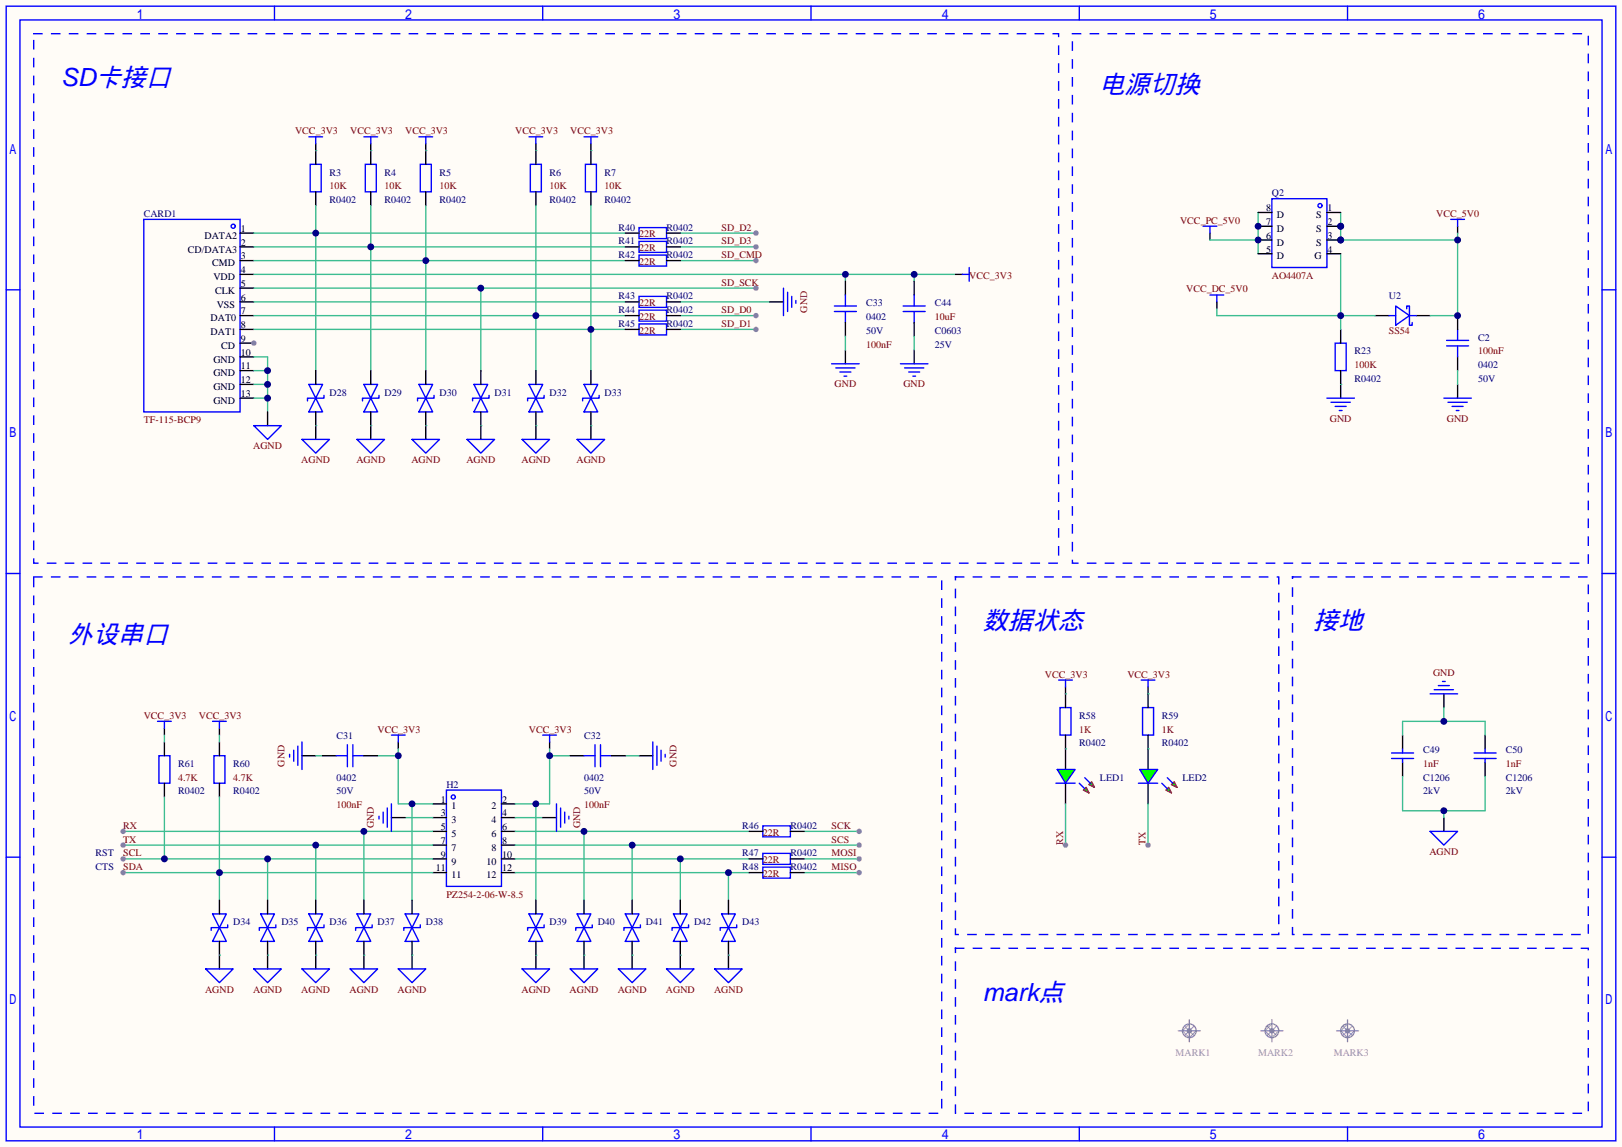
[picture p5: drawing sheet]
<svg xmlns="http://www.w3.org/2000/svg" width="299mm" height="212mm" viewBox="0 0 299 212" stroke-linecap="round" stroke-linejoin="round" font-family="sans-serif">
<path d="M0 0h299.5v211.8h-299.5z" fill="#fffcf7"/>
<g fill="none" stroke="#00f" stroke-width=".25">
<path d="M1.1 1.1h297.2v209.6h-297.2zM3.7 3.7h292.1v204.5h-292.1zM50.7 1.1v2.6M100.2 1.1v2.6M149.7 1.1v2.6M199.3 1.1v2.6M248.8 1.1v2.6M1.1 53.5h2.6M222.1 41.8h2.6M223.4 41.8v1.3M223.4 54.5h2.5M224.7 54.5v1.3"/>
<path d="M256.4 58.3h1.3M257.7 56.5l2.5 1.8-2.5 1.8zM259.7 57v-.5h.5v3.6h.5v-.5M260.2 58.3h1.3M267.8 40.5h2.6M269.1 40.5v1.3M295.8 53.5h2.5M246.5 63.4h2v5.1h-2zM267.1 63.9h4M267.1 62.9h4M269.1 60.8v2.1M269.1 63.9v2"/>
<path d="M1.1 105.9h2.6M295.8 105.9h2.5M1.1 158.3h2.6M295.8 158.3h2.5M50.7 208.2v2.5M100.2 208.2v2.5M149.7 208.2v2.5M199.3 208.2v2.5M248.8 208.2v2.5"/>
</g>
<path d="M223.4 43.1v1.2M224.7 55.8v1.2M253.9 58.3h2.5M261.5 58.3h2.5M269.1 41.8v1.3M269.1 58.3v2.5M247.5 60.8v2.6M247.5 68.5v2.5M269.1 65.9v2.6" fill="none" stroke="#000" stroke-width=".25"/>
<path d="M232.3 39.2v7.7M223.4 44.3h8.9M224.7 57v1.3h29.2M247.5 46.9v13.9" fill="none" stroke="#3dbd91" stroke-width=".25"/>
<circle cx="247.5" cy="58.3" r=".63" fill="#000080"/>
<path d="M247.5 39.2v5.1h21.6M269.1 43.1v15.2h-5.1" fill="none" stroke="#3dbd91" stroke-width=".25"/>
<g fill="#000080">
<circle cx="269.1" cy="58.3" r=".63"/>
<circle cx="269.1" cy="44.3" r=".63"/>
<circle cx="247.5" cy="44.3" r=".63"/>
<circle cx="247.5" cy="41.8" r=".63"/>
</g>
<path d="M44.3 43.1h2.6M44.3 45.6h2.6M44.3 48.1h2.6M44.3 50.7h2.6M44.3 53.2h2.6M44.3 55.8h2.6M44.3 58.3h2.6M44.3 60.8h2.6M44.3 63.4h2.6M247.5 71v2.5" fill="none" stroke="#000" stroke-width=".25"/>
<g fill="none" stroke="#00f" stroke-width=".25">
<path d="M26.5 40.5h17.8v35.6h-17.8zM245 73.5h5.1M245.7 74.3h3.6M246.5 75.1h2M247.3 75.8h.5"/>
<circle cx="43.1" cy="41.8" r=".38"/>
</g>
<path d="M247.5 71h.1" fill="none" stroke="#3dbd91" stroke-width=".25"/>
<circle cx="46.9" cy="63.4" r=".51" fill="#999"/>
<g fill="none" stroke="#000" stroke-width=".25">
<path d="M58.3 27.8v2.6M58.3 35.4v2.6M68.5 27.8v2.6M68.5 35.4v2.6M78.6 27.8v2.6M78.6 35.4v2.6M98.9 27.8v2.6M98.9 35.4v2.6M109.1 27.8v2.6M109.1 35.4v2.6M44.3 65.9h2.6M44.3 68.5h2.6"/>
<path d="M44.3 71h2.6M44.3 73.5h2.6M30.4 137v2.6M40.5 137v2.6M196.7 128.1v2.6M196.7 135.8v2.5M212 128.1v2.6M212 135.8v2.5M30.4 144.7v2.5M40.5 144.7v2.5"/>
</g>
<path d="M57.3 30.4h2v5h-2zM67.4 30.4h2.1v5h-2.1zM77.6 30.4h2v5h-2zM97.9 30.4h2v5h-2zM108.1 30.4h2v5h-2zM29.3 139.6h2.1v5.1h-2.1zM39.5 139.6h2v5.1h-2zM195.7 130.7h2v5.1h-2zM210.9 130.7h2.1v5.1h-2.1z" fill="none" stroke="#00f" stroke-width=".25"/>
<path d="M58.3 38v30.5M46.9 43.1h68.5" fill="none" stroke="#3dbd91" stroke-width=".25"/>
<circle cx="58.3" cy="43.1" r=".63" fill="#000080"/>
<path d="M125.6 43.1h14" fill="none" stroke="#3dbd91" stroke-width=".25"/>
<circle cx="139.6" cy="43.1" r=".51" fill="#999"/>
<path d="M68.5 38v30.5M46.9 45.6h68.5" fill="none" stroke="#3dbd91" stroke-width=".25"/>
<circle cx="68.5" cy="45.6" r=".63" fill="#000080"/>
<path d="M125.6 45.6h14" fill="none" stroke="#3dbd91" stroke-width=".25"/>
<circle cx="139.6" cy="45.6" r=".51" fill="#999"/>
<path d="M125.6 48.1h14" fill="none" stroke="#3dbd91" stroke-width=".25"/>
<circle cx="139.6" cy="48.1" r=".51" fill="#999"/>
<path d="M78.6 38v30.5M46.9 48.1h68.5" fill="none" stroke="#3dbd91" stroke-width=".25"/>
<circle cx="78.6" cy="48.1" r=".63" fill="#000080"/>
<path d="M46.9 50.7h129.5M156.1 50.7v1.2M168.8 50.7v1.2" fill="none" stroke="#3dbd91" stroke-width=".25"/>
<g fill="#000080">
<circle cx="168.8" cy="50.7" r=".63"/>
<circle cx="156.1" cy="50.7" r=".63"/>
</g>
<path d="M46.9 53.2h92.7M88.8 53.2v15.3" fill="none" stroke="#3dbd91" stroke-width=".25"/>
<circle cx="88.8" cy="53.2" r=".63" fill="#000080"/>
<circle cx="139.6" cy="53.2" r=".51" fill="#999"/>
<path d="M46.9 55.8h68.5M125.6 55.8h16.5M125.6 58.3h14" fill="none" stroke="#3dbd91" stroke-width=".25"/>
<circle cx="139.6" cy="58.3" r=".51" fill="#999"/>
<path d="M98.9 38v30.5M46.9 58.3h68.5" fill="none" stroke="#3dbd91" stroke-width=".25"/>
<circle cx="98.9" cy="58.3" r=".63" fill="#000080"/>
<path d="M125.6 60.8h14" fill="none" stroke="#3dbd91" stroke-width=".25"/>
<circle cx="139.6" cy="60.8" r=".51" fill="#999"/>
<path d="M109.1 38v30.5M46.9 60.8h68.5" fill="none" stroke="#3dbd91" stroke-width=".25"/>
<circle cx="109.1" cy="60.8" r=".63" fill="#000080"/>
<path d="M46.9 65.9h2.5v10.2M46.9 68.5h2.5M46.9 71h2.5M46.9 73.5h2.5" fill="none" stroke="#3dbd91" stroke-width=".25"/>
<g fill="#000080">
<circle cx="49.4" cy="68.5" r=".63"/>
<circle cx="49.4" cy="71" r=".63"/>
<circle cx="49.4" cy="73.5" r=".63"/>
</g>
<g fill="none" stroke="#000" stroke-width=".25">
<path d="M58.3 26.5v1.3M68.5 26.5v1.3M78.6 26.5v1.3M98.9 26.5v1.3M109.1 26.5v1.3M142.1 55.8h2.6M156.1 51.9v2.6M156.1 59.6v2.5M176.4 50.7h1.3M156.1 64.6v2.6M30.4 134.5v1.3M40.5 134.5v1.3"/>
<path d="M73.5 137v1.3M101.5 137v1.3M196.7 126.9v1.2M212 126.9v1.2M79.9 148.5h2.5M79.9 151h2.5M79.9 158.6h2.5M79.9 153.5h2.5M79.9 156.1h2.5M92.6 148.5h2.5M92.6 151h2.5M92.6 158.6h2.5"/>
<path d="M92.6 153.5h2.5M92.6 156.1h2.5M79.9 161.2h2.5M92.6 161.2h2.5"/>
</g>
<g fill="none" stroke="#00f" stroke-width=".25">
<path d="M57 25.3h2.6M58.3 25.3v1.2M67.2 25.3h2.5M68.5 25.3v1.2M77.3 25.3h2.6M78.6 25.3v1.2M97.7 25.3h2.5M98.9 25.3v1.2M107.8 25.3h2.6M109.1 25.3v1.2M144.7 53.2v5.1M145.4 54v3.5"/>
<path d="M146.2 54.7v2.1M146.9 55.5v.5M154.1 56.5h4M154.1 57.5h4M156.1 54.5v2M156.1 57.5v2.1M177.7 50.7h1.2M178.9 49.4v2.5M153.5 67.2h5.1M154.3 67.9h3.6M155.1 68.7h2M155.8 69.5h.5"/>
<path d="M29.1 133.2h2.5M30.4 133.2v1.3M39.2 133.2h2.6M40.5 133.2v1.3M72.3 135.8h2.5M73.5 135.8v1.2M100.2 135.8h2.5M101.5 135.8v1.2M195.5 125.6h2.5M196.7 125.6v1.3M210.7 125.6h2.5M212 125.6v1.3"/>
<path d="M82.4 145.9h10.2v17.8h-10.2z"/>
<circle cx="83.7" cy="147.2" r=".38"/>
</g>
<path d="M58.3 27.8h.1M68.5 27.8h.1M78.6 27.8h.1M98.9 27.8h.1M109.1 27.8h.1M156.1 62.1v2.5M69.7 139.6h3.8M73.5 138.3v10.2h6.4M76.1 148.5v17.7" fill="none" stroke="#3dbd91" stroke-width=".25"/>
<g fill="#000080">
<circle cx="73.5" cy="139.6" r=".63"/>
<circle cx="76.1" cy="148.5" r=".63"/>
</g>
<path d="M101.5 138.3v10.2h-6.4M101.5 139.6h3.8M98.9 148.5v17.7" fill="none" stroke="#3dbd91" stroke-width=".25"/>
<g fill="#000080">
<circle cx="101.5" cy="139.6" r=".63"/>
<circle cx="98.9" cy="148.5" r=".63"/>
</g>
<path d="M55.8 139.6h2.5M118 139.6h2.5" fill="none" stroke="#000" stroke-width=".25"/>
<path d="M53.5 139.3v.5M54.2 138.6v2M55 137.8v3.6M55.8 137v5.1M120.5 137v5.1M121.3 137.8v3.6M122 138.6v2M122.8 139.3v.5" fill="none" stroke="#00f" stroke-width=".25"/>
<path d="M58.3 139.6h1.3M115.4 139.6h2.6M22.7 153.5h57.2M67.2 153.5v12.7M74.8 151h5.1M95.1 151h5.1" fill="none" stroke="#3dbd91" stroke-width=".25"/>
<circle cx="67.2" cy="153.5" r=".63" fill="#000080"/>
<circle cx="22.7" cy="153.5" r=".51" fill="#999"/>
<path d="M22.7 156.1h57.2M58.3 156.1v10.1" fill="none" stroke="#3dbd91" stroke-width=".25"/>
<circle cx="58.3" cy="156.1" r=".63" fill="#000080"/>
<circle cx="22.7" cy="156.1" r=".51" fill="#999"/>
<path d="M22.7 158.6h57.2M30.4 147.2v11.4M49.4 158.6v7.6" fill="none" stroke="#3dbd91" stroke-width=".25"/>
<g fill="#000080">
<circle cx="49.4" cy="158.6" r=".63"/>
<circle cx="30.4" cy="158.6" r=".63"/>
</g>
<circle cx="22.7" cy="158.6" r=".51" fill="#999"/>
<path d="M40.5 147.2v19M22.7 161.2h57.2" fill="none" stroke="#3dbd91" stroke-width=".25"/>
<circle cx="40.5" cy="161.2" r=".63" fill="#000080"/>
<circle cx="22.7" cy="161.2" r=".51" fill="#999"/>
<path d="M95.1 153.5h43.2M107.8 153.5v12.7" fill="none" stroke="#3dbd91" stroke-width=".25"/>
<circle cx="107.8" cy="153.5" r=".63" fill="#000080"/>
<path d="M148.5 153.5h10.1" fill="none" stroke="#3dbd91" stroke-width=".25"/>
<circle cx="158.6" cy="153.5" r=".51" fill="#999"/>
<path d="M95.1 156.1h63.5M116.7 156.1v10.1" fill="none" stroke="#3dbd91" stroke-width=".25"/>
<circle cx="116.7" cy="156.1" r=".63" fill="#000080"/>
<circle cx="158.6" cy="156.1" r=".51" fill="#999"/>
<path d="M95.1 158.6h43.2M125.6 158.6v7.6" fill="none" stroke="#3dbd91" stroke-width=".25"/>
<circle cx="125.6" cy="158.6" r=".63" fill="#000080"/>
<path d="M148.5 158.6h10.1" fill="none" stroke="#3dbd91" stroke-width=".25"/>
<circle cx="158.6" cy="158.6" r=".51" fill="#999"/>
<path d="M148.5 161.2h10.1" fill="none" stroke="#3dbd91" stroke-width=".25"/>
<circle cx="158.6" cy="161.2" r=".51" fill="#999"/>
<path d="M95.1 161.2h43.2M134.5 161.2v5" fill="none" stroke="#3dbd91" stroke-width=".25"/>
<circle cx="134.5" cy="161.2" r=".63" fill="#000080"/>
<g fill="none" stroke="#00f" stroke-width=".25">
<path d="M118 57.3h5.1v2h-5.1zM118 54.7h5.1v2.1h-5.1zM118 44.6h5.1v2h-5.1zM118 47.1h5.1v2h-5.1zM118 42h5.1v2.1h-5.1zM118 59.8h5.1v2h-5.1zM166.8 56.5h4M166.8 57.5h4M168.8 54.5v2M168.8 57.5v2.1M46.9 78.6h5l-2.5 2.6zM57 71h2.6l-1.3 2.5z"/>
<path d="M58.3 73.5l1.3 2.6h-2.6zM59.8 73v.5h-3v.5M67.2 71h2.5l-1.2 2.5zM68.5 73.5l1.2 2.6h-2.5zM70 73v.5h-3.1v.5M77.3 71h2.6l-1.3 2.5zM78.6 73.5l1.3 2.6h-2.6zM80.1 73v.5h-3v.5M87.5 71h2.5l-1.2 2.5zM88.8 73.5l1.2 2.6h-2.5zM90.3 73v.5h-3.1v.5M97.7 71h2.5l-1.3 2.5z"/>
<path d="M98.9 73.5l1.3 2.6h-2.5zM100.5 73v.5h-3.1v.5M107.8 71h2.6l-1.3 2.5zM109.1 73.5l1.3 2.6h-2.6zM110.6 73v.5h-3v.5M166.2 67.2h5.1M167 67.9h3.6M167.8 68.7h2M168.5 69.5h.5M266.6 73.5h5.1M267.3 74.3h3.6M268.1 75.1h2"/>
<path d="M268.9 75.8h.5M55.8 81.2h5l-2.5 2.5zM65.9 81.2h5.1l-2.5 2.5zM76.1 81.2h5.1l-2.6 2.5zM86.2 81.2h5.1l-2.5 2.5zM96.4 81.2h5.1l-2.6 2.5zM106.6 81.2h5l-2.5 2.5zM62.1 139.6h2M64.1 137.5v4.1M65.2 139.6h2M65.2 137.5v4.1M107.8 139.6h2.1"/>
<path d="M109.9 137.5v4.1M110.9 139.6h2M110.9 137.5v4.1M256.9 139.1h4.1M259 138.3v.8M272.2 139.1h4M274.2 138.3v.8M140.8 152.5h5.1v2.1h-5.1zM140.8 157.6h5.1v2h-5.1zM256.9 140.1h4.1M259 140.1v.7M272.2 140.1h4"/>
<path d="M274.2 140.1v.7M39.2 168.8h2.6l-1.3 2.5zM40.5 171.3l1.3 2.6h-2.6zM42 170.8v.5h-3v.5M48.1 168.8h2.6l-1.3 2.5zM49.4 171.3l1.3 2.6h-2.6zM50.9 170.8v.5h-3v.5M57 168.8h2.6l-1.3 2.5zM58.3 171.3l1.3 2.6h-2.6zM59.8 170.8v.5h-3v.5M65.9 168.8h2.6l-1.3 2.5zM67.2 171.3l1.3 2.6h-2.6z"/>
<path d="M68.7 170.8v.5h-3v.5M74.8 168.8h2.5l-1.2 2.5zM76.1 171.3l1.2 2.6h-2.5zM77.6 170.8v.5h-3.1v.5M97.7 168.8h2.5l-1.3 2.5zM98.9 171.3l1.3 2.6h-2.5zM100.5 170.8v.5h-3.1v.5M106.6 168.8h2.5l-1.3 2.5zM107.8 171.3l1.3 2.6h-2.5zM109.3 170.8v.5h-3v.5M115.4 168.8h2.6l-1.3 2.5zM116.7 171.3l1.3 2.6h-2.6z"/>
<path d="M118.2 170.8v.5h-3v.5M124.3 168.8h2.6l-1.3 2.5zM125.6 171.3l1.3 2.6h-2.6zM127.1 170.8v.5h-3v.5M133.2 168.8h2.6l-1.3 2.5zM134.5 171.3l1.3 2.6h-2.6zM136 170.8v.5h-3v.5M140.8 160.1h5.1v2.1h-5.1z"/>
</g>
<g fill="none" stroke="#000" stroke-width=".25">
<path d="M115.4 58.3h2.6M115.4 55.8h2.6M115.4 45.6h2.6M115.4 48.1h2.6M115.4 43.1h2.6M123.1 58.3h2.5M123.1 55.8h2.5M123.1 45.6h2.5M123.1 48.1h2.5M123.1 43.1h2.5M168.8 51.9v2.6M168.8 59.6v2.5"/>
<path d="M49.4 76.1v2.5M58.3 68.5v2.5M58.3 76.1v5.1M68.5 68.5v2.5M68.5 76.1v5.1M78.6 68.5v2.5M78.6 76.1v5.1M88.8 68.5v2.5M88.8 76.1v5.1M98.9 68.5v2.5M98.9 76.1v5.1M109.1 68.5v2.5"/>
<path d="M109.1 76.1v5.1M115.4 60.8h2.6M123.1 60.8h2.5M168.8 64.6v2.6M269.1 71v2.5M59.6 139.6h2.5M67.2 139.6h2.5M105.3 139.6h2.5M112.9 139.6h2.5M259 135.8v2.5M274.2 135.8v2.5M138.3 153.5h2.5"/>
<path d="M138.3 158.6h2.5M145.9 153.5h2.6M145.9 158.6h2.6M259 140.8v2.6M274.2 140.8v2.6M40.5 166.2v2.6M40.5 173.9v2.5M49.4 166.2v2.6M49.4 173.9v2.5M58.3 166.2v2.6M58.3 173.9v2.5M67.2 166.2v2.6"/>
<path d="M67.2 173.9v2.5M76.1 166.2v2.6M76.1 173.9v2.5M98.9 166.2v2.6M98.9 173.9v2.5M107.8 166.2v2.6M107.8 173.9v2.5M116.7 166.2v2.6M116.7 173.9v2.5M125.6 166.2v2.6M125.6 173.9v2.5M134.5 166.2v2.6"/>
<path d="M134.5 173.9v2.5M138.3 161.2h2.5M145.9 161.2h2.6"/>
</g>
<path d="M58.3 78.6h.1M68.5 78.6h.1M78.6 78.6h.1M88.8 78.6h.1M98.9 78.6h.1M109.1 78.6h.1M168.8 62.1v2.5M269.1 68.5v2.5" fill="none" stroke="#3dbd91" stroke-width=".25"/>
<path d="M219.6 190.1v.3" fill="none" stroke="#999" stroke-width=".25"/>
<circle cx="219.6" cy="190.4" r=".51" fill="#999"/>
<path d="M218.7 189.5l1.8 1.8M219.6 189.1l-1.3 1.3 1.3 1.2 1.3-1.2M220.5 189.5l-1.8 1.8" fill="none" stroke="#999" stroke-width=".18"/>
<g fill="none" stroke="#999" stroke-width=".25">
<path d="M217.6 190.4h4M219.6 188.3v4.1M234.8 190.1v.3"/>
<circle cx="219.6" cy="190.4" r="1.27"/>
</g>
<circle cx="234.8" cy="190.4" r=".51" fill="#999"/>
<path d="M233.9 189.5l1.8 1.8M234.8 189.1l-1.2 1.3 1.2 1.2 1.3-1.2M235.7 189.5l-1.8 1.8" fill="none" stroke="#999" stroke-width=".18"/>
<g fill="none" stroke="#999" stroke-width=".25">
<path d="M232.8 190.4h4.1M234.8 188.3v4.1M248.8 190.1v.3"/>
<circle cx="234.8" cy="190.4" r="1.27"/>
</g>
<circle cx="248.8" cy="190.4" r=".51" fill="#999"/>
<path d="M247.9 189.5l1.8 1.8M248.8 189.1l-1.3 1.3 1.3 1.2 1.3-1.2M249.7 189.5l-1.8 1.8" fill="none" stroke="#999" stroke-width=".18"/>
<g fill="none" stroke="#999" stroke-width=".25">
<path d="M246.8 190.4h4M248.8 188.3v4.1"/>
<circle cx="248.8" cy="190.4" r="1.27"/>
</g>
<g fill="none" stroke="#000" stroke-width=".25">
<path d="M266.6 128.1v2.6M72.3 151h2.5M100.2 151h2.5M266.6 151v2.5M40.5 176.4v2.5M49.4 176.4v2.5M58.3 176.4v2.5M67.2 176.4v2.5M76.1 176.4v2.5M98.9 176.4v2.5M107.8 176.4v2.5M116.7 176.4v2.5"/>
<path d="M125.6 176.4v2.5M134.5 176.4v2.5"/>
</g>
<g fill="none" stroke="#00f" stroke-width=".25">
<path d="M264 128.1h5.1M264.8 127.4h3.6M265.6 126.6h2M266.3 125.9h.5M70 150.7v.6M70.7 150v2M71.5 149.2v3.6M72.3 148.5v5M102.7 148.5v5M103.5 149.2v3.6M104.3 150v2M105 150.7v.6"/>
<path d="M264 153.5h5.1l-2.5 2.6zM38 178.9h5.1l-2.6 2.6zM46.9 178.9h5l-2.5 2.6zM55.8 178.9h5l-2.5 2.6zM64.6 178.9h5.1l-2.5 2.6zM73.5 178.9h5.1l-2.5 2.6zM96.4 178.9h5.1l-2.6 2.6zM105.3 178.9h5.1l-2.6 2.6zM114.2 178.9h5.1l-2.6 2.6zM123.1 178.9h5l-2.5 2.6zM132 178.9h5l-2.5 2.6z"/>
</g>
<path d="M259 135.8v-2.6h15.2v2.6M266.6 130.7v2.5M40.5 176.4h.1M49.4 176.4h.1M58.3 176.4h.1M67.2 176.4h.1M76.1 176.4h.1M98.9 176.4h.1M107.8 176.4h.1M116.7 176.4h.1M125.6 176.4h.1M134.5 176.4h.1" fill="none" stroke="#3dbd91" stroke-width=".25"/>
<circle cx="266.6" cy="133.2" r=".63" fill="#000080"/>
<path d="M259 143.4v6.3h15.2v-6.3M266.6 149.7v1.3" fill="none" stroke="#3dbd91" stroke-width=".25"/>
<circle cx="266.6" cy="149.7" r=".63" fill="#000080"/>
<path d="M30.4 135.8v1.2M40.5 135.8v1.2M196.7 128.1h.1M212 128.1h.1" fill="none" stroke="#3dbd91" stroke-width=".25"/>
<path d="M196.7 138.3v3.8M196.7 144.7v3.8" fill="none" stroke="#000" stroke-width=".25"/>
<path d="M194.9 144.7h3.6" fill="none" stroke="#00f" stroke-width=".25"/>
<path d="M195.2 142.1h3.3l-1.8 2.6z" fill="#0f0" stroke="#00f" stroke-width=".25"/>
<g fill="#0f0" stroke="#a10000" stroke-width=".25">
<path d="M201 144.9l.5-.5 .6 1z"/>
<path d="M200 145.9l.5-.5 .5 1z"/>
</g>
<path d="M199.3 144.7l1 1M200.3 143.6l1 1.1M210.2 144.7h3.5" fill="none" stroke="#00f" stroke-width=".25"/>
<path d="M196.7 138.3h.1" fill="none" stroke="#3dbd91" stroke-width=".25"/>
<path d="M212 138.3v3.8M212 144.7v3.8" fill="none" stroke="#000" stroke-width=".25"/>
<path d="M210.4 142.1h3.3l-1.7 2.6z" fill="#0f0" stroke="#00f" stroke-width=".25"/>
<g fill="#0f0" stroke="#a10000" stroke-width=".25">
<path d="M216.3 144.9l.5-.5 .5 1z"/>
<path d="M215.3 145.9l.5-.5 .5 1z"/>
</g>
<path d="M214.5 144.7l1 1M215.5 143.6l1 1.1" fill="none" stroke="#00f" stroke-width=".25"/>
<path d="M212 138.3h.1M196.7 148.5v7.6" fill="none" stroke="#3dbd91" stroke-width=".25"/>
<circle cx="196.7" cy="156.1" r=".51" fill="#999"/>
<path d="M212 148.5v7.6" fill="none" stroke="#3dbd91" stroke-width=".25"/>
<circle cx="212" cy="156.1" r=".51" fill="#999"/>
<g fill="none" stroke="#00f" stroke-width=".25">
<path d="M234.8 36.7h10.2v12.7h-10.2z"/>
<circle cx="243.7" cy="38" r=".38"/>
</g>
<path d="M245 39.2h2.5M245 41.8h2.5" fill="none" stroke="#000" stroke-width=".25"/>
<circle cx="247.5" cy="41.8" r=".63" fill="#000080"/>
<path d="M245 44.3h2.5" fill="none" stroke="#000" stroke-width=".25"/>
<circle cx="247.5" cy="44.3" r=".63" fill="#000080"/>
<path d="M232.3 46.9h2.5M232.3 44.3h2.5M245 46.9h2.5" fill="none" stroke="#000" stroke-width=".25"/>
<circle cx="232.3" cy="44.3" r=".63" fill="#000080"/>
<path d="M232.3 41.8h2.5" fill="none" stroke="#000" stroke-width=".25"/>
<circle cx="232.3" cy="41.8" r=".63" fill="#000080"/>
<path d="M232.3 39.2h2.5" fill="none" stroke="#000" stroke-width=".25"/>
<path d="M6.2 6.2h189.3v97.8h-189.3zM198 6.2h95.2v97.8h-95.2zM6.2 106.6h167.7v99h-167.7zM176.4 106.6h59.7v66h-59.7zM238.6 106.6h54.6v66h-54.6zM176.4 175.1h116.8v30.5h-116.8z" fill="none" stroke="#00f" stroke-width=".25" stroke-dasharray="1.5 1.8"/>
<g font-size="4.6" fill="#00f">
<text x="11.3" y="15.9">SD卡接口</text>
<text x="203.1" y="17.2">电源切换</text>
<text x="12.6" y="118.8">外设串口</text>
<text x="181.5" y="116.3">数据状态</text>
<text x="242.4" y="116.3">接地</text>
<text x="181.5" y="184.8">mark点</text>
</g>
<g font-size="1.8" fill="#800000">
<text x="54.5" y="24.8">VCC_3V3</text>
<text x="64.6" y="24.8">VCC_3V3</text>
<text x="74.8" y="24.8">VCC_3V3</text>
<text x="95.1" y="24.8">VCC_3V3</text>
<text x="105.3" y="24.8">VCC_3V3</text>
<text x="60.8" y="35">10K</text>
<text x="71" y="35">10K</text>
<text x="81.2" y="35">10K</text>
<text x="101.5" y="35">10K</text>
<text x="111.6" y="35">10K</text>
<text x="217.9" y="41.3">VCC_PC_5V0</text>
<text x="265.2" y="40.1">VCC_5V0</text>
<text x="118" y="46.4">22R</text>
<text x="118" y="43.9">22R</text>
<text x="133.2" y="42.6">SD_D2</text>
<text x="133.2" y="45.1">SD_D3</text>
<text x="133.2" y="47.7">SD_CMD</text>
<text x="118" y="48.9">22R</text>
<text x="133.2" y="52.8">SD_SCK</text>
<text x="178.9" y="51.5">VCC_3V3</text>
<text x="234.8" y="51.5">AO4407A</text>
<text x="118" y="59.1">22R</text>
<text x="118" y="56.6">22R</text>
<text x="133.2" y="57.8">SD_D0</text>
<text x="149" y="57.7" transform="rotate(-90 149 57.7)">GND</text>
<text x="172.6" y="59.1">10uF</text>
<text x="219" y="54">VCC_DC_5V0</text>
<text x="118" y="61.6">22R</text>
<text x="133.2" y="60.4">SD_D1</text>
<text x="159.9" y="64.2">100nF</text>
<text x="256.4" y="61.6">SS54</text>
<text x="272.9" y="65.5">100nF</text>
<text x="154.1" y="71.5">GND</text>
<text x="166.8" y="71.5">GND</text>
<text x="250.1" y="68">100K</text>
<text x="245.5" y="77.9">GND</text>
<text x="267.1" y="77.9">GND</text>
<text x="26.5" y="78.2">TF-115-BCP9</text>
<text x="46.7" y="83">AGND</text>
<text x="55.6" y="85.5">AGND</text>
<text x="65.8" y="85.5">AGND</text>
<text x="76" y="85.5">AGND</text>
<text x="86.1" y="85.5">AGND</text>
<text x="96.3" y="85.5">AGND</text>
<text x="106.4" y="85.5">AGND</text>
<text x="192.9" y="125.1">VCC_3V3</text>
<text x="208.2" y="125.1">VCC_3V3</text>
<text x="264.6" y="124.9">GND</text>
<text x="26.5" y="132.8">VCC_3V3</text>
<text x="36.7" y="132.8">VCC_3V3</text>
<text x="69.7" y="135.3">VCC_3V3</text>
<text x="97.7" y="135.3">VCC_3V3</text>
<text x="199.3" y="135.3">1K</text>
<text x="214.5" y="135.3">1K</text>
<text x="52.5" y="141.6" transform="rotate(-90 52.5 141.6)">GND</text>
<text x="124.9" y="141.6" transform="rotate(-90 124.9 141.6)">GND</text>
<text x="262.8" y="141.7">1nF</text>
<text x="278" y="141.7">1nF</text>
<text x="32.9" y="144.2">4.7K</text>
<text x="43.1" y="144.2">4.7K</text>
<text x="62.1" y="149.3">100nF</text>
<text x="107.8" y="149.3">100nF</text>
<text x="22.7" y="153.1">RX</text>
<text x="22.7" y="155.6">TX</text>
<text x="69" y="153" transform="rotate(-90 69 153)">GND</text>
<text x="107.1" y="153" transform="rotate(-90 107.1 153)">GND</text>
<text x="140.8" y="154.4">22R</text>
<text x="153.5" y="153.1">SCK</text>
<text x="153.5" y="155.6">SCS</text>
<text x="22.7" y="158.2">SCL</text>
<text x="22.7" y="160.7">SDA</text>
<text x="140.8" y="162">22R</text>
<text x="140.8" y="159.4">22R</text>
<text x="153.5" y="158.2">MOSI</text>
<text x="153.5" y="160.7">MISO</text>
<text x="196.3" y="156.1" transform="rotate(-90 196.3 156.1)">RX</text>
<text x="211.5" y="156.1" transform="rotate(-90 211.5 156.1)">TX</text>
<text x="263.9" y="157.9">AGND</text>
<text x="82.4" y="165.8">PZ254-2-06-W-8.5</text>
<text x="37.9" y="183.3">AGND</text>
<text x="46.7" y="183.3">AGND</text>
<text x="55.6" y="183.3">AGND</text>
<text x="64.5" y="183.3">AGND</text>
<text x="73.4" y="183.3">AGND</text>
<text x="96.3" y="183.3">AGND</text>
<text x="105.2" y="183.3">AGND</text>
<text x="114.1" y="183.3">AGND</text>
<text x="122.9" y="183.3">AGND</text>
<text x="131.8" y="183.3">AGND</text>
</g>
<g font-size="1.8" fill="#000080">
<text x="60.8" y="32.4">R3</text>
<text x="71" y="32.4">R4</text>
<text x="81.2" y="32.4">R5</text>
<text x="101.5" y="32.4">R6</text>
<text x="111.6" y="32.4">R7</text>
<text x="26.5" y="40.1">CARD1</text>
<text x="60.8" y="37.5">R0402</text>
<text x="71" y="37.5">R0402</text>
<text x="81.2" y="37.5">R0402</text>
<text x="101.5" y="37.5">R0402</text>
<text x="111.6" y="37.5">R0402</text>
<text x="234.8" y="36.2">Q2</text>
<text x="114.2" y="45.1">R41</text>
<text x="114.2" y="47.7">R42</text>
<text x="114.2" y="42.6">R40</text>
<text x="123.1" y="45.1">R0402</text>
<text x="123.1" y="47.7">R0402</text>
<text x="123.1" y="42.6">R0402</text>
<text x="114.2" y="57.8">R44</text>
<text x="114.2" y="55.3">R43</text>
<text x="123.1" y="57.8">R0402</text>
<text x="123.1" y="55.3">R0402</text>
<text x="159.9" y="56.6">C33</text>
<text x="159.9" y="59.1">0402</text>
<text x="172.6" y="56.6">C44</text>
<text x="256.4" y="55.3">U2</text>
<text x="114.2" y="60.4">R45</text>
<text x="123.1" y="60.4">R0402</text>
<text x="159.9" y="61.6">50V</text>
<text x="172.6" y="61.6">C0603</text>
<text x="172.6" y="64.2">25V</text>
<text x="250.1" y="65.5">R23</text>
<text x="272.9" y="62.9">C2</text>
<text x="250.1" y="70.5">R0402</text>
<text x="272.9" y="68">0402</text>
<text x="272.9" y="70.5">50V</text>
<text x="60.8" y="73.1">D28</text>
<text x="71" y="73.1">D29</text>
<text x="81.2" y="73.1">D30</text>
<text x="91.3" y="73.1">D31</text>
<text x="101.5" y="73.1">D32</text>
<text x="111.6" y="73.1">D33</text>
<text x="62.1" y="136.6">C31</text>
<text x="107.8" y="136.6">C32</text>
<text x="199.3" y="132.8">R58</text>
<text x="199.3" y="137.8">R0402</text>
<text x="214.5" y="132.8">R59</text>
<text x="214.5" y="137.8">R0402</text>
<text x="32.9" y="141.7">R61</text>
<text x="43.1" y="141.7">R60</text>
<text x="262.8" y="139.1">C49</text>
<text x="278" y="139.1">C50</text>
<text x="32.9" y="146.7">R0402</text>
<text x="43.1" y="146.7">R0402</text>
<text x="62.1" y="144.2">0402</text>
<text x="62.1" y="146.7">50V</text>
<text x="82.4" y="145.5">H2</text>
<text x="107.8" y="144.2">0402</text>
<text x="107.8" y="146.7">50V</text>
<text x="203.1" y="144.2">LED1</text>
<text x="218.3" y="144.2">LED2</text>
<text x="262.8" y="144.2">C1206</text>
<text x="262.8" y="146.7">2kV</text>
<text x="278" y="144.2">C1206</text>
<text x="278" y="146.7">2kV</text>
<text x="137" y="153.1">R46</text>
<text x="145.9" y="153.1">R0402</text>
<text x="17.7" y="158.2">RST</text>
<text x="17.7" y="160.7">CTS</text>
<text x="137" y="160.7">R48</text>
<text x="137" y="158.2">R47</text>
<text x="145.9" y="160.7">R0402</text>
<text x="145.9" y="158.2">R0402</text>
<text x="43.1" y="170.9">D34</text>
<text x="51.9" y="170.9">D35</text>
<text x="60.8" y="170.9">D36</text>
<text x="69.7" y="170.9">D37</text>
<text x="78.6" y="170.9">D38</text>
<text x="101.5" y="170.9">D39</text>
<text x="110.4" y="170.9">D40</text>
<text x="119.3" y="170.9">D41</text>
<text x="128.1" y="170.9">D42</text>
<text x="137" y="170.9">D43</text>
</g>
<g font-size="1.8">
<text x="233.8" y="41.6">7</text>
<text x="233.8" y="39">8</text>
<text x="235.8" y="40.3">D</text>
<text x="243" y="40.3">S</text>
<text x="245.1" y="39">1</text>
<text x="245.1" y="41.6">2</text>
<text x="34.7" y="46.6">CD/DATA3</text>
<text x="37.8" y="44.1">DATA2</text>
<text x="44.4" y="42.8">1</text>
<text x="44.4" y="45.4">2</text>
<text x="44.4" y="47.9">3</text>
<text x="233.8" y="46.6">5</text>
<text x="233.8" y="44.1">6</text>
<text x="235.8" y="47.9">D</text>
<text x="235.8" y="45.4">D</text>
<text x="235.8" y="42.8">D</text>
<text x="242.7" y="47.9">G</text>
<text x="243" y="42.8">S</text>
<text x="243" y="45.4">S</text>
<text x="245.1" y="44.1">3</text>
<text x="245.1" y="46.6">4</text>
<text x="39.2" y="49.2">CMD</text>
<text x="39.4" y="51.7">VDD</text>
<text x="44.4" y="50.4">4</text>
<text x="44.4" y="53">5</text>
<text x="38.9" y="59.3">DAT0</text>
<text x="39.7" y="54.3">CLK</text>
<text x="40" y="56.8">VSS</text>
<text x="44.4" y="55.5">6</text>
<text x="44.4" y="58.1">7</text>
<text x="38.9" y="61.9">DAT1</text>
<text x="40.8" y="64.4">CD</text>
<text x="44.4" y="60.6">8</text>
<text x="44.4" y="63.1">9</text>
<text x="44.4" y="65.7">10</text>
<text x="39.4" y="67">GND</text>
<text x="39.4" y="69.5">GND</text>
<text x="44.4" y="68.2">11</text>
<text x="44.4" y="70.8">12</text>
<text x="39.4" y="72">GND</text>
<text x="39.4" y="74.6">GND</text>
<text x="44.4" y="73.3">13</text>
<text x="81.4" y="148.2">1</text>
<text x="83.4" y="149.5">1</text>
<text x="90.7" y="149.5">2</text>
<text x="92.7" y="148.2">2</text>
<text x="81.4" y="150.8">3</text>
<text x="81.4" y="153.3">5</text>
<text x="81.4" y="155.9">7</text>
<text x="83.4" y="152">3</text>
<text x="83.4" y="154.6">5</text>
<text x="90.7" y="154.6">6</text>
<text x="90.7" y="152">4</text>
<text x="92.7" y="155.9">8</text>
<text x="92.7" y="153.3">6</text>
<text x="92.7" y="150.8">4</text>
<text x="80.4" y="160.9">11</text>
<text x="81.4" y="158.4">9</text>
<text x="83.4" y="157.1">7</text>
<text x="83.4" y="159.7">9</text>
<text x="89.8" y="159.7">10</text>
<text x="90.7" y="157.1">8</text>
<text x="92.7" y="160.9">12</text>
<text x="92.7" y="158.4">10</text>
<text x="83.4" y="162.2">11</text>
<text x="89.8" y="162.2">12</text>
</g>
<g font-size="1.8" fill="#999">
<text x="217" y="195">MARK1</text>
<text x="232.3" y="195">MARK2</text>
<text x="246.3" y="195">MARK3</text>
</g>
</svg>
